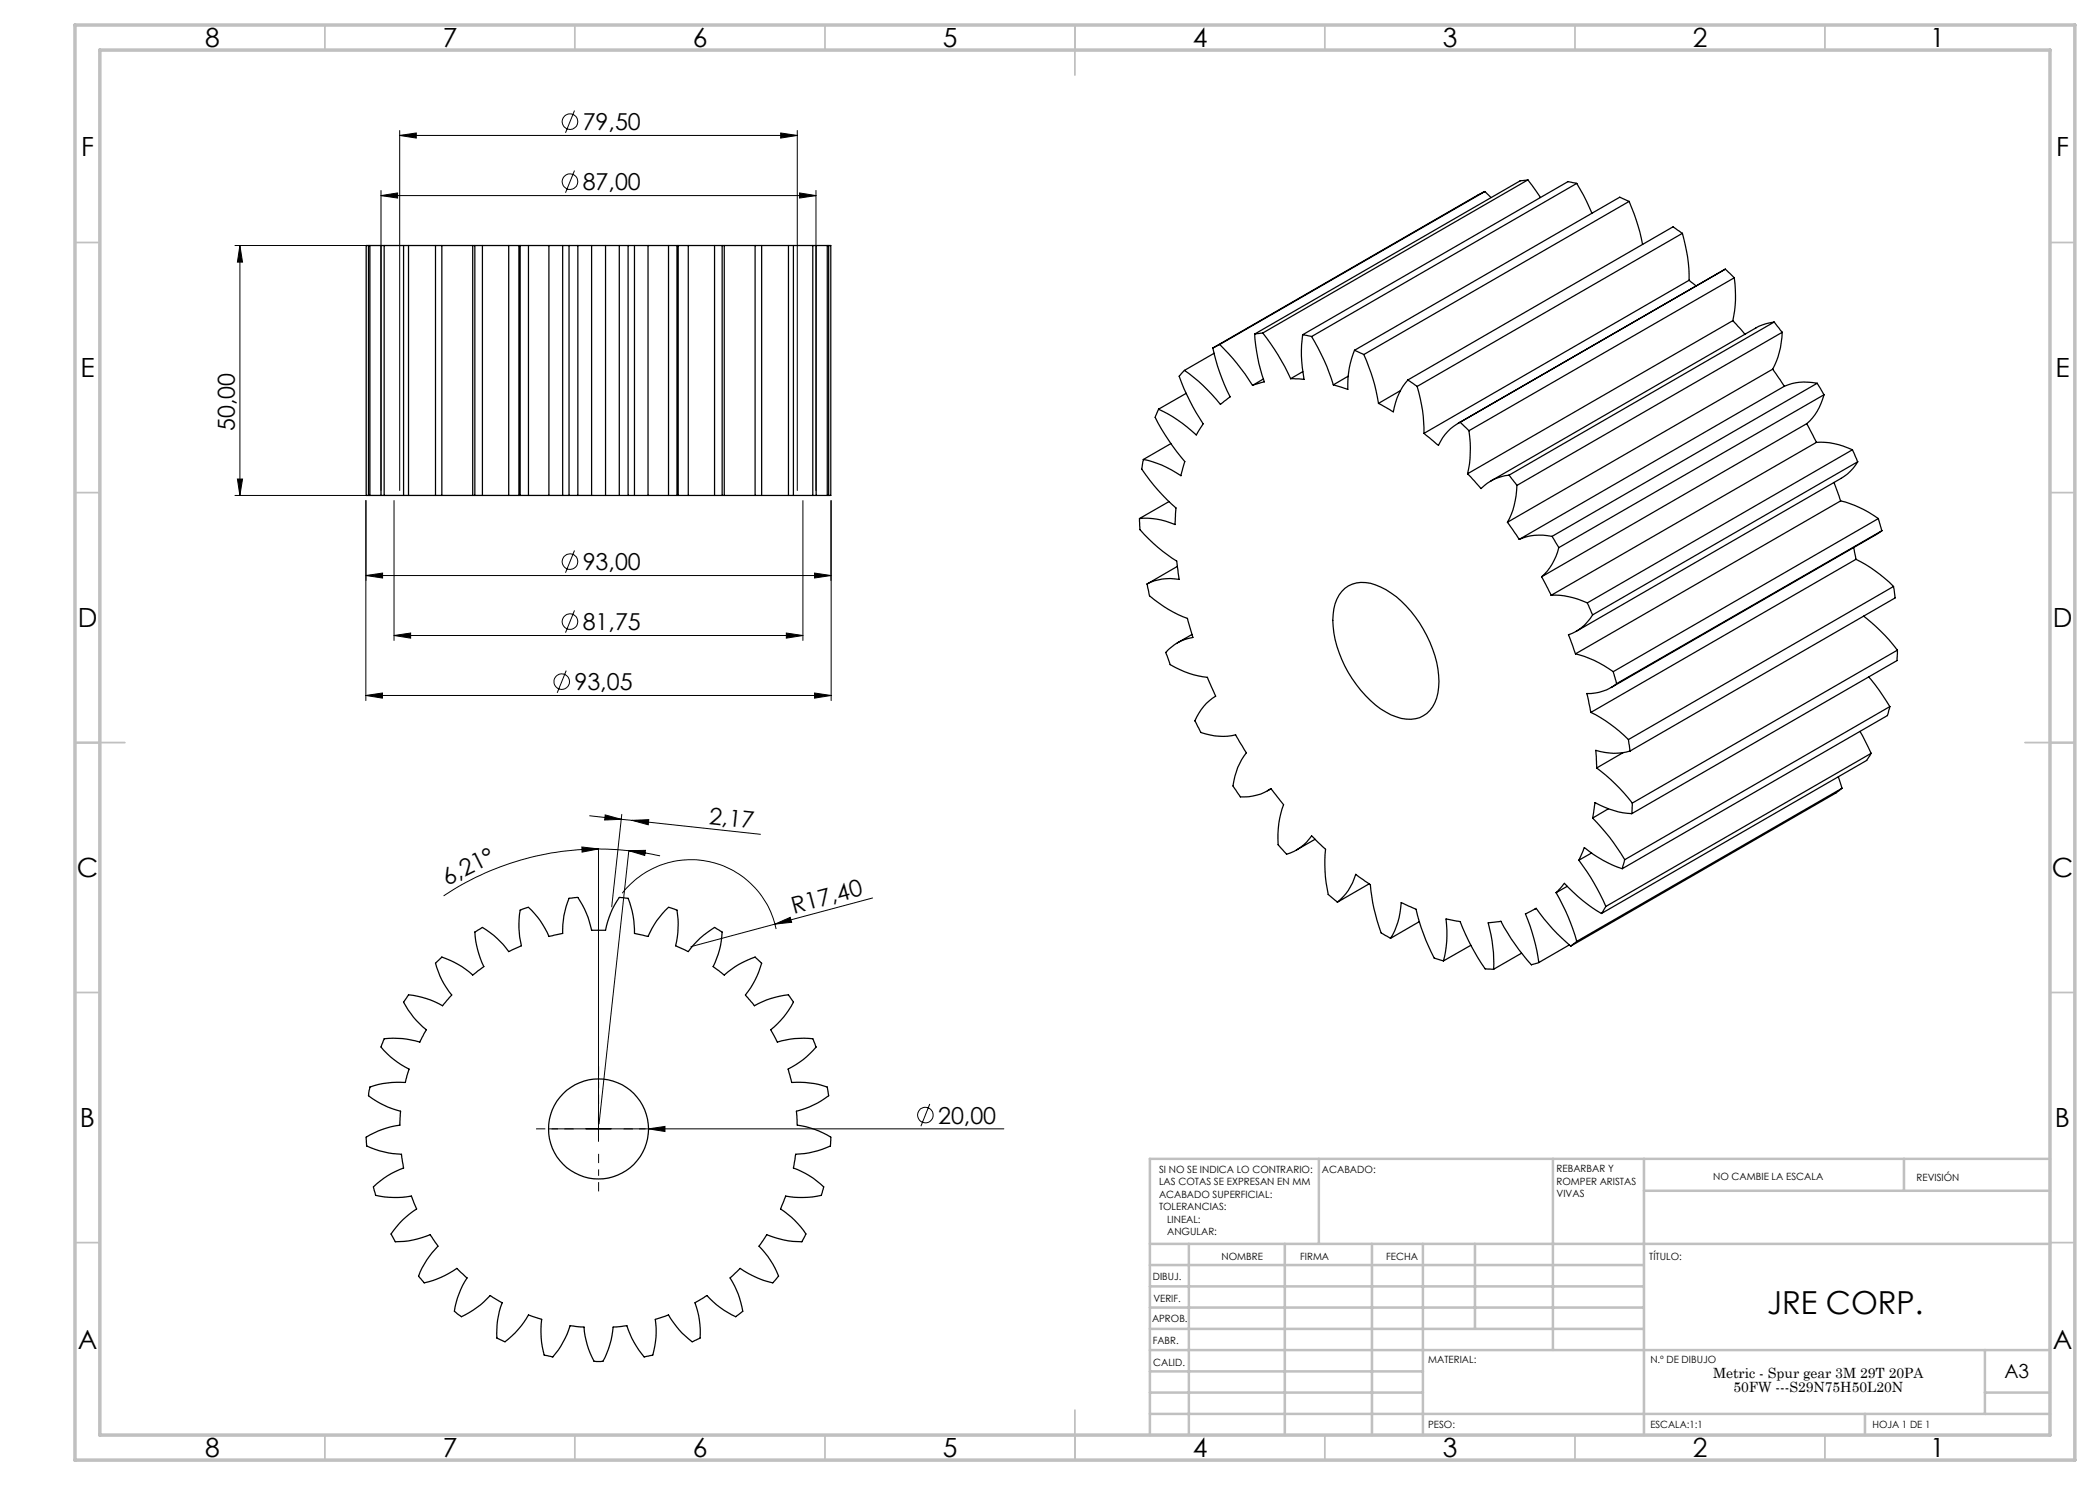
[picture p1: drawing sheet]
<svg xmlns="http://www.w3.org/2000/svg" width="420mm" height="297mm" viewBox="0 0 420 297" stroke-linecap="round" stroke-linejoin="round" font-family="sans-serif">
<g fill="none" stroke="#000" stroke-width=".25">
<path d="M297 38.3l1.2 1.2M297 38.3l-54.4 31.3M297 38.3l-53.1 30.6M305.6 36l2.5 3.5M305.6 36l-1.6 .2-53.1 30.6M305.6 36l-53 30.6M315.3 36.7l1.4 2.3 1.7 3.6M315.3 36.7l-1.7-.4-53.1 30.7M315.3 36.7l-53 30.6M73.7 49.1h.3M73.7 49.1v50M73.7 49.1h-.5v50h.5"/>
<path d="M74 49.1h2.2M74 49.1v50M76.2 49.1h.6M76.2 49.1v50M76.8 49.1h3.9M76.8 49.1v50M80.7 49.1h1M80.7 49.1v50M81.7 49.1h5.4M81.7 49.1v50M87.1 49.1h1.3M87.1 49.1v50"/>
<path d="M88.4 49.1h6.1M88.4 49.1v50M94.5 49.1h.5M94.5 49.1v50M95 49.1h1.5M95 49.1v50M96.5 49.1h5.2M96.5 49.1v50M101.7 49.1h2.1M101.7 49.1v50M103.8 49.1h.2M103.8 49.1v50"/>
<path d="M104 49.1h1.7M104 49.1v50M105.7 49.1h4.1M105.7 49.1v50M109.8 49.1h2.7M109.8 49.1v50M112.5 49.1h1.3M112.5 49.1v50M113.8 49.1h1.8M113.8 49.1v50M115.6 49.1h2.7M115.6 49.1v50"/>
<path d="M118.3 49.1h2.8M118.3 49.1v50M121.1 49.1h2.8M121.1 49.1v50M123.9 49.1h1.7M123.9 49.1v50M125.6 49.1h1.3M125.6 49.1v50M126.9 49.1h2.7M126.9 49.1v50M129.6 49.1h4.1M129.6 49.1v50"/>
<path d="M133.7 49.1h1.7M133.7 49.1v50M135.4 49.1h.2M135.4 49.1v50M135.6 49.1h2.1M135.6 49.1v50M137.7 49.1h5.2M137.7 49.1v50M142.9 49.1h1.5M142.9 49.1v50M144.4 49.1h.5M144.4 49.1v50"/>
<path d="M144.9 49.1h6.1M144.9 49.1v50M151 49.1h1.3M151 49.1v50M152.3 49.1h5.4M152.3 49.1v50M157.7 49.1h1M157.7 49.1v50M158.7 49.1h3.9M158.7 49.1v50M162.6 49.1h.6M162.6 49.1v50"/>
<path d="M163.2 49.1h2.3M163.2 49.1v50M165.5 49.1h.2M165.5 49.1v50M165.7 49.1v50M165.7 49.1h.5v50h-.5M325.8 40.3a43.3 43.3 0 0 1 2.7 8.6M325.8 40.3l-1.8-.9-53.1 30.7M325.8 40.3l-53 30.6M336.5 46.7a31 31 0 0 1 1.3 9.4M336.5 46.7l-1.9-1.3-53 30.6M336.5 46.7l-53.1 30.6"/>
<path d="M337.8 56.1l1.4 1.1M337.8 56.1l-53 30.6M345.1 53.8l1.8 1.8M345.1 53.8l-53.5 30.9M345.1 53.8l-53.1 30.7M346.9 55.6a23.4 23.4 0 0 1-.3 8.5M346.9 55.6l-53.1 30.5M236.9 74.1l-1.1 1.1a45.2 45.2 0 0 0 4.8 9.6l-1.3 2.2a28.4 28.4 0 0 0-7.6-5.2M237.2 78.7l-5.5 3.1M242.6 69.6a39.8 39.8 0 0 0 3.4 9.8l-1.9 1.5a33.7 33.7 0 0 0-7.2-6.8M242.8 70.7l-5.9 3.4M243.9 68.9l-1.3 .7"/>
<path d="M243.9 68.9a43.9 43.9 0 0 1 6.6 8.2M250.9 66.8a35.3 35.3 0 0 0 2 9.6l-2.4 .7M252.6 66.6l-1.7 .2M252.6 66.6a44.4 44.4 0 0 1 5.5 9.1M252.7 75.8l-2.2 1.3M260.5 67a26.3 26.3 0 0 0 .3 8.9l-2.7-.2M260.5 67l1.8 .3M260.6 74.3l-2.5 1.4M262.3 67.3a42.1 42.1 0 0 1 4.4 9.7M269.6 75.2l-2.9 1.8M270.9 70.1a18.5 18.5 0 0 0-1.3 7.8l-2.9-.9M270.9 70.1l1.9 .8"/>
<path d="M272.8 70.9a37.3 37.3 0 0 1 2.9 9.8M280.1 78.1l-4.4 2.6M281.6 76a12.8 12.8 0 0 0-2.9 6.4l-3-1.7M281.6 76l1.8 1.3M283.4 77.3a29.7 29.7 0 0 1 1.4 9.4M346.6 64.1l2.4 2.7M346.6 64.1l-53.1 30.7M354.5 73.8l2.4 3.5M354.5 73.8l-53 30.7M354.8 64.4l1.6 2.1M354.8 64.4l-1.6 .3-1.4 .6-53.6 30.9M354.8 64.4l-53 30.6"/>
<path d="M356.4 66.5a17.2 17.2 0 0 1-1.9 7.3M356.4 66.5l-53 30.6M356.9 77.3l-53.1 30.6M363.4 76.7l1.4 2.2M363.4 76.7a10.6 10.6 0 0 0-6.5 .6M363.4 76.7l-53 30.6M364.8 78.9a11.1 11.1 0 0 1-3.4 5.8M364.8 78.9l-53.1 30.6M73.7 99.1h.3M74 99.1h2.2M76.2 99.1h.6M76.8 99.1h3.9"/>
<path d="M80.7 99.1h1M81.7 99.1h5.4M87.1 99.1h1.3M88.4 99.1h6.1M94.5 99.1h.5M95 99.1h1.5M96.5 99.1h5.2M101.7 99.1h2.1M103.8 99.1h.2M104 99.1h1.7M105.7 99.1h4.1M109.8 99.1h2.7"/>
<path d="M112.5 99.1h1.3M113.8 99.1h1.8M115.6 99.1h2.7M118.3 99.1h2.8M121.1 99.1h2.8M123.9 99.1h1.7M125.6 99.1h1.3M126.9 99.1h2.7M129.6 99.1h4.1M133.7 99.1h1.7M135.4 99.1h.2M135.6 99.1h2.1"/>
<path d="M137.7 99.1h5.2M142.9 99.1h1.5M144.4 99.1h.5M144.9 99.1h6.1M151 99.1h1.3M152.3 99.1h5.4M157.7 99.1h1M158.7 99.1h3.9M162.6 99.1h.6M163.2 99.1h2.3M165.5 99.1h.2M228.7 91.9l-.3 1.9a39.3 39.3 0 0 0 6.8 7.8l-.2 3.3a14.3 14.3 0 0 0-7.1-1.2"/>
<path d="M231.7 81.8l-.7 1.7a45.5 45.5 0 0 0 6 8.8l-.8 2.8a19.5 19.5 0 0 0-7.5-3.2M234.2 88.7l-5.5 3.2M292 84.5a9.5 9.5 0 0 0-4.3 4.6l-2.9-2.4M292 84.5l1.8 1.6M293.5 94.8l2.7 2.9a8.9 8.9 0 0 1 5.6-2.7M293.8 86.1a23.5 23.5 0 0 1-.3 8.7M301.8 95l1.6 2.1M303.4 97.1a15.9 15.9 0 0 1-1.9 7.4M361.4 84.7l1.9 3.8M361.4 84.7l-53.1 30.7M363.3 88.5a14.8 14.8 0 0 1 7.2 1.5M363.3 88.5l-53.1 30.6"/>
<path d="M366.8 96.5l1.3 3.7M370.5 90l1 2.4M370.5 90l-53 30.6M371.5 92.4l-1.5 1.9-1.8 1.4-53 30.6M371.5 92.4l-53 30.6M227.9 103.7l.1 2.2a32.2 32.2 0 0 0 7.3 6.3l.5 3.7a9.8 9.8 0 0 0-6.4 .9M229.4 116.8l.5 2.4a24.3 24.3 0 0 0 7.6 4.5l1.1 3.8a9 9 0 0 0-5.4 3l.5 1.5a1.82 1.82 0 0 0 1.3 1.5l2.8 1.2 3.7 .8 1.6 3.7a10.4 10.4 0 0 0-4.1 5l1.2 2.3a12.2 12.2 0 0 0 6.9 .5l2.2 3.6a12.9 12.9 0 0 0-2.7 6.6l1.5 2.2a9.9 9.9 0 0 0 6.1-1.7l2.5 3.2a18.8 18.8 0 0 0-1.1 8l1.7 1.9a9.2 9.2 0 0 0 5-3.6l2.8 2.7a28.6 28.6 0 0 0 .5 9l1.9 1.5M233.8 100.3l-5.9 3.4M235.5 113.3l-6.1 3.5M269 117.7a6.5 6.5 0 0 1 7.1-.3 21.6 21.6 0 0 1 9.9 11.1 17.2 17.2 0 0 1 1.3 11.1 5.8 5.8 0 0 1-8 3.8 19.7 19.7 0 0 1-9.6-8.9 19.6 19.6 0 0 1-2.9-12.7 7 7 0 0 1 2.2-4.1zM301.5 104.5l2.3 3.4M308.3 115.4l1.9 3.7"/>
<path d="M310.2 119.1a15.7 15.7 0 0 1 7.3 1.5M310.4 107.3a10.5 10.5 0 0 0-6.6 .6M310.4 107.3l1.3 2.2M311.7 109.5a11.1 11.1 0 0 1-3.4 5.9M368.1 100.2a21.8 21.8 0 0 1 7.6 3.5M368.1 100.2l-53 30.6M370.7 109.5l.5 2.4M371.2 111.9a28.9 28.9 0 0 1 7.5 5.4M371.2 111.9l-53 30.6M375.7 103.7l.7 2.4M375.7 103.7l-53 30.6M376.4 106.1l-54.2 31.4"/>
<path d="M376.4 106.1l-53.1 30.6M378.7 117.3l.3 2.3-53 30.6M378.7 117.3l-53 30.6M238.4 126.9l-3 1.7M315.1 130.8a21.1 21.1 0 0 1 7.6 3.5M317.5 120.6l1 2.4M318.5 123a9.1 9.1 0 0 1-4.8 4l1.4 3.8M322.7 134.3l.6 2.4M323.3 136.7a9.2 9.2 0 0 1-5.9 2l.8 3.8M372.7 123.2a37 37 0 0 1 6.8 6.8M373.7 135.4l2.1 2.6 2.2 3.3M379.5 130l-.1 2.1-53 30.6"/>
<path d="M379.5 130l-53 30.6M254.2 157.8l-.7 .3M318.2 142.5a28.9 28.9 0 0 1 7.5 5.4M319.3 153.6a37.2 37.2 0 0 1 7.2 7M324.6 150.5l-5.3 3.1M325.7 147.9l.3 2.3M326 150.2a11.4 11.4 0 0 1-6.8-.1l.1 3.5M367.7 155.4l.7 2.3M368.4 157.7l-1.2 .9-53.1 30.6M368.4 157.7l-53.1 30.6M372 146.3l2.2 4.4M374.2 150.7l-.9 1.4-53 30.6"/>
<path d="M374.2 150.7l-53 30.6M378 141.3l-.5 1.8-53.1 30.6M378 141.3l-53.1 30.6M263 167.8l-3.7 2.2M273.8 176.8l-6.3 3.6M311.2 178.5l1.7-1.8a31.9 31.9 0 0 0 7.4 6M311.2 178.5a41.8 41.8 0 0 1 4.1 9.8M313.4 177.3l-2.2 1.2M315.8 172l1.1-2.5a23.2 23.2 0 0 0 7.5 4.2M315.8 172a45.3 45.3 0 0 1 5.4 9.3M318.3 170.6l-2.5 1.4M318.5 163.6a40.8 40.8 0 0 1 6.4 8.3"/>
<path d="M321.7 161.7l-3.2 1.9M324.9 171.9l-.5 1.8M326.4 162.7a17.4 17.4 0 0 1-7.4-2.2l-.5 3.1M326.5 160.6l-.1 2.1M87.1 192.6l1.3-1.2a17.3 17.3 0 0 1 6.1 3.6l2.3-1.7a18.4 18.4 0 0 1-1.8-6.9l1.5-.9a17.2 17.2 0 0 1 5.2 4.8l2.6-1.1a17.4 17.4 0 0 1-.3-7.2l1.7-.5a16.4 16.4 0 0 1 4.1 5.8l2.7-.6a16.5 16.5 0 0 1 1.3-7l1.8-.2a18.4 18.4 0 0 1 2.7 6.6h2.8a16.8 16.8 0 0 1 2.8-6.6l1.7 .2a18 18 0 0 1 1.3 7l2.7 .6a16.4 16.4 0 0 1 4.1-5.8l1.7 .5a18.2 18.2 0 0 1-.3 7.2l2.6 1.1a17.2 17.2 0 0 1 5.2-4.8l1.5 .9a16.8 16.8 0 0 1-1.8 6.9l2.3 1.7a17.3 17.3 0 0 1 6.1-3.6l1.3 1.2a17.7 17.7 0 0 1-3.2 6.4l1.8 2.2a17.3 17.3 0 0 1 6.8-2.2l1 1.4a17.1 17.1 0 0 1-4.5 5.5l1.3 2.5a17.2 17.2 0 0 1 7.1-.7l.6 1.7a17 17 0 0 1-5.6 4.4l.8 2.7a18.3 18.3 0 0 1 7.1 .9l.2 1.7a18.2 18.2 0 0 1-6.4 3.1l.2 2.8a16.9 16.9 0 0 1 6.7 2.4l-.1 1.8a18.6 18.6 0 0 1-7 1.7l-.4 2.7a17.1 17.1 0 0 1 6 3.8l-.4 1.7a18.2 18.2 0 0 1-7.2 .1l-1 2.6a17.2 17.2 0 0 1 5.1 5l-.8 1.6a17.8 17.8 0 0 1-7-1.5l-1.6 2.3a17.7 17.7 0 0 1 3.9 6l-1.1 1.4a18.9 18.9 0 0 1-6.6-2.9l-2 1.9a17.2 17.2 0 0 1 2.6 6.7l-1.5 1a17.7 17.7 0 0 1-5.7-4.2l-2.4 1.5a17.1 17.1 0 0 1 1 7l-1.6 .8a17.2 17.2 0 0 1-4.7-5.4l-2.6 .9a16.6 16.6 0 0 1-.5 7.1l-1.8 .4a18.1 18.1 0 0 1-3.4-6.3l-2.8 .3a17.5 17.5 0 0 1-2 6.9h-1.8a16.7 16.7 0 0 1-2-6.9l-2.8-.3a18.1 18.1 0 0 1-3.4 6.3l-1.8-.4a18.2 18.2 0 0 1-.5-7.1l-2.6-.9a17.7 17.7 0 0 1-4.7 5.4l-1.6-.8a16.3 16.3 0 0 1 1-7l-2.4-1.5a18.8 18.8 0 0 1-5.7 4.2l-1.4-1a17.2 17.2 0 0 1 2.5-6.7l-2-1.9a18.1 18.1 0 0 1-6.6 2.9l-1.1-1.4a16.9 16.9 0 0 1 3.9-6l-1.6-2.3a17.8 17.8 0 0 1-6.9 1.5l-.9-1.6a16.8 16.8 0 0 1 5.1-5l-1-2.6a18.2 18.2 0 0 1-7.2-.1l-.4-1.7a16.5 16.5 0 0 1 6-3.8l-.4-2.7a18.6 18.6 0 0 1-7-1.7l-.1-1.8a17.3 17.3 0 0 1 6.8-2.4l.1-2.8a17.7 17.7 0 0 1-6.4-3.1l.3-1.7a18.1 18.1 0 0 1 7.1-.9l.7-2.7a17 17 0 0 1-5.6-4.4l.6-1.7a17.4 17.4 0 0 1 7.2 .7l1.3-2.5a16.6 16.6 0 0 1-4.6-5.5l1-1.4a17.3 17.3 0 0 1 6.8 2.2l1.8-2.2a16.3 16.3 0 0 1-3.2-6.4zM267.5 180.4a10.8 10.8 0 0 0 3.6-5.5l3 2a35.7 35.7 0 0 0 2.1 9.7l1.9 1.1M278.1 187.7a14.6 14.6 0 0 0 2.1-7.2l3 1.4a42.6 42.6 0 0 0 3.6 9.7l1.9 .6M283.9 184.3l-5.8 3.4M288.7 192.2a21.2 21.2 0 0 0 .5-8.4l2.8 .5a43.5 43.5 0 0 0 5 9.5h1.7M294.2 189.1l-5.5 3.1M304.3 190.6l-5.6 3.2M307.2 181.7a38.2 38.2 0 0 0 6.9 7.5"/>
<path d="M307.2 181.7l-2.1 1.1a39.8 39.8 0 0 1 2.7 9.7M307.2 181.7l-.2 .1M307.8 192.5l-1.5 .5a44.5 44.5 0 0 1-6.1-8.7l-2.6 .3a31.4 31.4 0 0 1 1.1 9.2M313.9 189l-6.1 3.5M315.3 188.3l-1.2 .9M321.2 181.3l-.9 1.4"/>
<circle cx="119.7" cy="225.8" r="10"/>
</g>
<g fill="none" stroke="#000" stroke-width=".2">
<path d="M76.2 39.1l3.3-.5v1zM76.2 38.1v60M76.2 39.1h87M79.9 27.1l3.4-.5v1zM79.9 26.1v72M79.9 27.1h79.6M114.9 22.1l-1.8 4.5M114.9 34.1l-1.8 4.5M156.1 26.6l3.4 .5-3.4 .5zM159.5 26.1v72M159.9 38.6l3.3 .5-3.3 .5zM163.2 38.1v60"/>
<path d="M47 49.1h71.7M48 49.1l.5 3.3h-1zM48 49.1v50M47 99.1h71.7M47.5 95.8h1l-.5 3.3zM73.2 100.1v40M73.2 115.1l3.3-.5v1zM73.2 100.1v16M73.2 115.1h93M78.8 100.1v28M114.9 110.1l-1.8 4.4M160.6 100.1v28"/>
<path d="M162.9 114.6l3.3 .5-3.3 .5zM166.2 100.1v16M166.2 100.1v40M73.2 139.1l3.3-.5v1zM73.2 139.1h93M78.8 127.1l3.3-.5v1zM78.8 127.1h81.8M113.2 134.1l-1.8 4.5M114.9 122.1l-1.8 4.4M157.3 126.6l3.3 .5-3.3 .5zM162.9 138.6l3.3 .5-3.3 .5zM116.4 169.4l3.3 .4-3.3 .6z"/>
<path d="M117.9 163.2l6.3 .7M119.7 169.8l6.1 .3M119.7 169.8a56.1 56.1 0 0 0-31 9.4M119.7 169.8v58.5M121 163l3.2 .9-3.3 .1zM124.2 163.9l2.2 .2M124.4 162.9l-2.1 18.5M124.5 178.6a17.4 17.4 0 0 1 17.6-6.2 17.4 17.4 0 0 1 13.1 13.4M125.8 170.1h3.3l-.2 1zM125.8 170.1l2.3 .3 3.9 .8M125.8 170.1l-6 54.7M126.4 164.1l25.7 2.8"/>
<path d="M126.4 164.1l3.4-.2-.2 1.1zM174.5 179.6l-36.3 9.7M155 184.8l3-1.3 .3 1zM109.7 225.8h91.1M129.7 225.8l3.3-.5v1zM185.9 220.8l-1.7 4.4"/>
<circle cx="114" cy="36.3" r="1.55"/>
<circle cx="114" cy="24.3" r="1.55"/>
<circle cx="114" cy="112.3" r="1.56"/>
<circle cx="112.4" cy="136.3" r="1.55"/>
<circle cx="114" cy="124.3" r="1.56"/>
<circle cx="185.1" cy="223" r="1.55"/>
</g>
<path d="M114.7 225.8h-7.5M119.7 220.8v-7.5M119.7 230.8v7.5M124.7 225.8h7.5" fill="none" stroke="#000" stroke-width=".2" stroke-dasharray="15.2 1.3 1.3 1.3" stroke-dashoffset="13.4" stroke-linecap="butt"/>
<g fill="none" stroke="#c0c0c0" stroke-width=".35">
<path d="M65 5v5M115 5v5M165 5v5M215 5v10M265 5v5M315 5v5M365 5v5M15 48.5h5M410 48.5h5M15 98.5h5M410 98.5h5M15 148.5h10"/>
<path d="M405 148.5h10M15 198.5h5M410 198.5h5M15 248.5h5M410 248.5h5M65 287v5M115 287v5M165 287v5M215 282v10M265 287v5M315 287v5M365 287v5"/>
</g>
<g fill="none" stroke="#c0c0c0" stroke-width=".5">
<path d="M263.8 231.8v17M310.6 231.8v38.2M328.8 231.8v55.2M328.8 238.2h81.2M380.8 231.8v6.4M410 231.8h-180v55.2M230 248.8h180M230 257.3h98.8M230 253h98.8M237.8 248.8v38.2M257 248.8v38.2M274.4 248.8v38.2"/>
<path d="M284.6 248.8v38.2M295 248.8v17M230 265.8h98.8M230 261.5h98.8M230 278.5h54.6M230 274.3h54.6M230 270h180M397 278.5h13M397 270v12.8M230 282.8h180M373 282.8v4.2"/>
</g>
<path d="M15 5h400v287h-400zM20 10h390v277h-390z" fill="none" stroke="#c0c0c0" stroke-width=".7"/>
<g fill="#000">
<path d="M155 184.8l3-1.3 .3 1zM129.7 225.8l3.3-.5v1z"/>
<path d="M156.1 26.6l3.4 .5-3.4 .5zM79.9 27.1l3.4-.5v1z"/>
<path d="M48 49.1l.5 3.3h-1zM47.5 95.8h1l-.5 3.3z"/>
<path d="M162.9 114.6l3.3 .5-3.3 .5zM73.2 115.1l3.3-.5v1zM159.9 38.6l3.3 .5-3.3 .5zM76.2 39.1l3.3-.5v1z"/>
<path d="M73.2 139.1l3.3-.5v1zM162.9 138.6l3.3 .5-3.3 .5z"/>
<path d="M78.8 127.1l3.3-.5v1zM157.3 126.6l3.3 .5-3.3 .5z"/>
<path d="M116.4 169.4v1l3.3-.6zM125.8 170.1l3.1 1 .2-1z"/>
<path d="M121 163l3.2 .9-3.3 .1zM126.4 164.1l3.4-.2-.2 1.1z"/>
</g>
<text font-size="6.3" x="353.4" y="262.7">JRE CORP.</text>
<g font-size="5.3">
<text x="41" y="9.5">8</text>
<text x="88.5" y="9.5">7</text>
<text x="138.5" y="9.5">6</text>
<text x="188.5" y="9.5">5</text>
<text x="238.5" y="9.5">4</text>
<text x="288.5" y="9.5">3</text>
<text x="338.5" y="9.5">2</text>
<text x="386" y="9.5">1</text>
<text x="16.2" y="31.2">F</text>
<text x="411.2" y="31.2">F</text>
<text x="16.1" y="75.5">E</text>
<text x="411.1" y="75.5">E</text>
<text x="15.5" y="125.5">D</text>
<text x="410.5" y="125.5">D</text>
<text x="15.4" y="175.5">C</text>
<text x="410.4" y="175.5">C</text>
<text x="16" y="225.5">B</text>
<text x="411" y="225.5">B</text>
<text x="15.5" y="269.7">A</text>
<text x="410.5" y="269.7">A</text>
<text x="41" y="291.5">8</text>
<text x="88.5" y="291.5">7</text>
<text x="138.5" y="291.5">6</text>
<text x="188.5" y="291.5">5</text>
<text x="238.5" y="291.5">4</text>
<text x="288.5" y="291.5">3</text>
<text x="338.5" y="291.5">2</text>
<text x="386" y="291.5">1</text>
</g>
<g font-size="4.7">
<text x="116.5" y="26.1">79,50</text>
<text x="116.5" y="38.1">87,00</text>
<text x="47" y="86.2" transform="rotate(-90 47 86.2)">50,00</text>
<text x="116.5" y="114.1">93,00</text>
<text x="116.5" y="126.1">81,75</text>
<text x="114.9" y="138.1">93,05</text>
<text x="141.7" y="164.7" transform="rotate(6 141.7 164.7)">2,17</text>
<text x="89.5" y="177.2" transform="rotate(-26 89.5 177.2)">6,21°</text>
<text x="158.8" y="182.8" transform="rotate(-15 158.8 182.8)">R17,40</text>
<text x="187.6" y="224.8">20,00</text>
</g>
<text font-size="3.9" x="400.9" y="275.5">A3</text>
<g font-size="2.8">
<text x="342.6" y="275.5">Metric - Spur gear 3M 29T 20PA</text>
<text x="346.7" y="278.3">50FW ---S29N75H50L20N</text>
</g>
<g font-size="2">
<text x="231.8" y="234.6">SI NO SE INDICA LO CONTRARIO:</text>
<text x="231.8" y="237.1">LAS COTAS SE EXPRESAN EN MM</text>
<text x="231.8" y="239.6">ACABADO SUPERFICIAL:</text>
<text x="264.4" y="234.6">ACABADO:</text>
<text x="311.3" y="234.5">REBARBAR Y</text>
<text x="311.3" y="237">ROMPER ARISTAS</text>
<text x="311.3" y="239.5">VIVAS</text>
<text x="342.6" y="236">NO CAMBIE LA ESCALA</text>
<text x="383.3" y="236.2">REVISIÓN</text>
<text x="231.8" y="242.1">TOLERANCIAS:</text>
<text x="233.4" y="244.6">LINEAL:</text>
<text x="233.4" y="247.1">ANGULAR:</text>
<text x="244.3" y="252">NOMBRE</text>
<text x="260" y="251.9">FIRMA</text>
<text x="277.2" y="251.9">FECHA</text>
<text x="329.9" y="251.9">TÍTULO:</text>
<text x="230.6" y="256.1">DIBUJ.</text>
<text x="230.7" y="260.3">VERIF.</text>
<text x="230.4" y="264.4">APROB.</text>
<text x="230.5" y="268.8">FABR.</text>
<text x="230.7" y="273.1">CALID.</text>
<text x="285.6" y="272.5">MATERIAL:</text>
<text x="330.1" y="272.5">N.º DE DIBUJO</text>
<text x="285.6" y="285.5">PESO:</text>
<text x="330.1" y="285.6">ESCALA:1:1</text>
<text x="374.5" y="285.6">HOJA 1 DE 1</text>
</g>
</svg>
